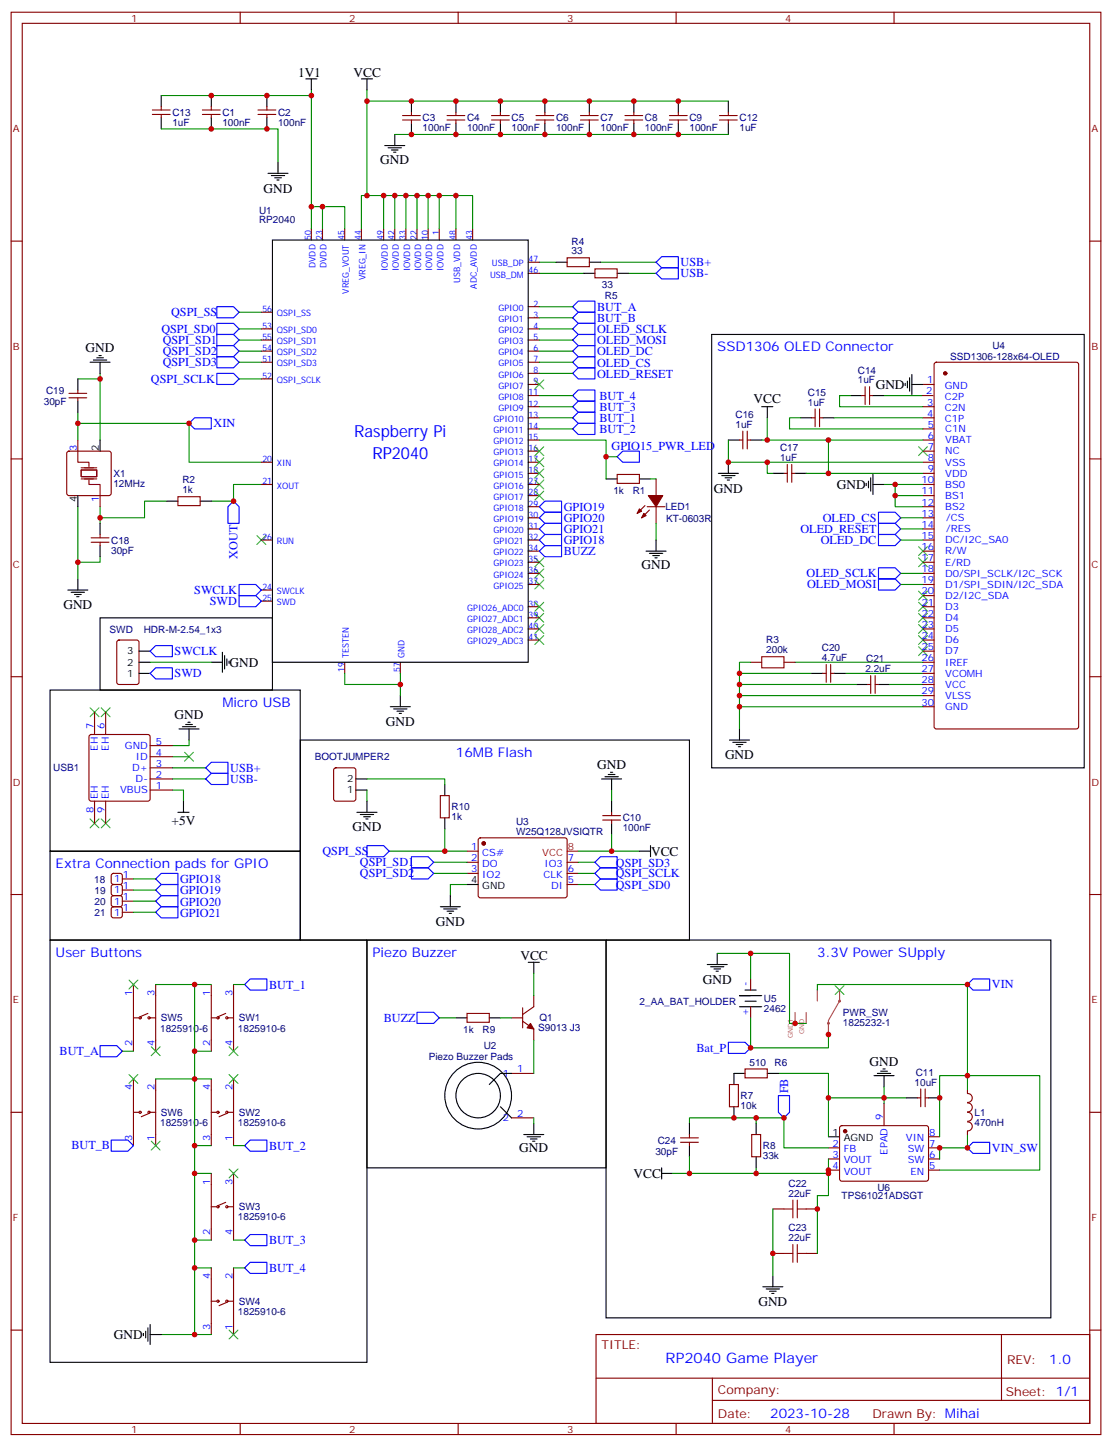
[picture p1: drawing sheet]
<svg xmlns="http://www.w3.org/2000/svg" width="353mm" height="459mm" viewBox="0 0 353 459" stroke-linecap="round" stroke-linejoin="round" font-family="sans-serif">
<g fill="none" stroke="#870000" stroke-width=".35">
<path d="M3.5 3.9h345.7v451.5h-345.7zM7.1 7.4h338.6v444.5h-338.6zM76.2 3.9v3.5M145.3 3.9v3.5M214.5 3.9v3.5M283.6 3.9v3.5M48.3 36.3h5.7M48.3 34.9h5.7M51.2 33.9v1M51.2 36.3v1.1M64.2 36.3h5.6M64.2 34.9h5.6"/>
<path d="M67 33.9v1M67 36.3v1.1M81.8 36.3h5.7M81.8 34.9h5.7M84.7 33.9v1M84.7 36.3v1.1M127.7 38.1h5.6M127.7 36.7h5.6M130.5 35.6v1.1M130.5 38.1v1.1M141.8 38.1h5.7M141.8 36.7h5.7"/>
<path d="M144.6 35.6v1.1M144.6 38.1v1.1M155.9 38.1h5.7M155.9 36.7h5.7M158.7 35.6v1.1M158.7 38.1v1.1M170 38.1h5.7M170 36.7h5.7M172.9 35.6v1.1M172.9 38.1v1.1M184.1 38.1h5.7M184.1 36.7h5.7"/>
<path d="M187 35.6v1.1M187 38.1v1.1M198.3 38.1h5.6M198.3 36.7h5.6M201.1 35.6v1.1M201.1 38.1v1.1M212.4 38.1h5.6M212.4 36.7h5.6M215.2 35.6v1.1M215.2 38.1v1.1M228.2 38.1h5.7M228.2 36.7h5.7"/>
<path d="M231.1 35.6v1.1M231.1 38.1v1.1M3.5 76.6h3.6M98.8 72.7v3.5M102.3 72.7v3.5M109.4 72.7v3.5M114.7 72.7v3.5M121.7 72.7v3.5M125.2 72.7v3.5M128.8 72.7v3.5M132.3 72.7v3.5M135.8 72.7v3.5"/>
<path d="M139.3 72.7v3.5M144.6 72.7v3.5M149.9 72.7v3.5M345.7 76.6h3.5M82.9 99.1h3.5M167.6 83.3h3.5M167.6 86.8h3.5M167.6 97.4h3.5M179.9 81.8h7.1v2.9h-7.1zM188.7 85.4h7.1v2.8h-7.1zM82.9 115h3.5M82.9 111.5h3.5"/>
<path d="M82.9 108h3.5M82.9 104.4h3.5M167.6 118.5h3.5M167.6 115h3.5M167.6 111.5h3.5M167.6 108h3.5M167.6 104.4h3.5M167.6 100.9h3.5M296.6 115.2l.4-.2h44.5l.6 .4 .1 115.3-.5 .7h-44.7l-.6-.4-.1-115.3zM21.9 126.3h5.6M21.9 124.9h5.6M24.7 123.8v1.1"/>
<path d="M24.7 126.3v1.1M24.7 139.7v3.5M82.9 120.3h3.5M167.6 122.1h3.5M167.6 139.7h3.5M167.6 136.2h3.5M167.6 132.6h3.5M167.6 129.1h3.5M167.6 125.6h3.5M234.6 139.7h1.1M235.7 136.9v5.6M237.1 139.7h1"/>
<path d="M237.1 136.9v5.6M257.5 132.6h1.1M258.6 129.8v5.7M260 132.6h1.1M260 129.8v5.7M273.4 125.6h1.1M274.5 122.8v5.6M275.9 125.6h1M275.9 122.8v5.6M292.5 125.6h3.5M292.8 122.1h3.5M292.8 139.7h3.5"/>
<path d="M292.8 136.2h3.5M292.8 132.6h3.5M292.8 129.1h3.5M3.5 145.7h3.6M21.4 143.4l.5-.2h12.7l.5 .2 .2 .5v12.7l-.3 .5-.4 .2h-12.7l-.5-.2-.2-.5v-12.7zM31.7 157.3v3.6M56.4 157.7h7.1v2.8h-7.1zM82.9 153.8h3.5M82.9 146.8h3.5M167.6 157.3h3.5M167.6 153.8h3.5M167.6 146.8h3.5"/>
<path d="M167.6 150.3h3.5M167.6 143.2h3.5M195.8 150.6h7v2.9h-7zM208.1 152v5.3M248.7 150.3h1.1M249.8 147.5v5.6M251.2 150.3h1M251.2 147.5v5.6M292.8 157.3h3.5M292.8 153.8h3.5M292.8 146.8h3.5M292.8 150.3h3.5"/>
<path d="M292.8 143.2h3.5M345.7 145.7h3.5M28.9 172.2h5.7M28.9 170.7h5.7M31.7 169.7v1M31.7 172.2v1M82.9 171.5h3.5M167.6 178.5h3.5M167.6 175h3.5M167.6 171.5h3.5M167.6 167.9h3.5M167.6 164.4h3.5"/>
<path d="M167.6 160.9h3.5M204.6 160.5l-2.5 2.5M205.3 160.9h5.7M206 161.9l-2.4 2.5M208.1 160.9v5.3M292.8 178.5h3.5M292.8 175h3.5M292.8 171.5h3.5M292.8 167.9h3.5M292.8 164.4h3.5M292.8 160.9h3.5M82.9 190.9h3.5"/>
<path d="M82.9 187.3h3.5M167.6 199.7h3.5M167.6 196.1h3.5M167.6 192.6h3.5M167.6 185.6h3.5M167.6 182h3.5M292.8 199.7h3.5M292.8 196.1h3.5M292.8 192.6h3.5M292.8 185.6h3.5M292.8 182h3.5M292.8 189.1h3.5"/>
<path d="M3.5 214.8h3.6M37.3 203.4l.4-.2h5.7l.6 .4 .1 13-.5 .7h-5.9l-.6-.5-.1-12.9zM109.4 210.3v3.5M127 210.3v3.5M167.6 203.2h3.5M238.1 210.3h3.6M248.7 210.3h3.5M261.1 213.8h1M262.1 211v5.6M263.5 213.8h1.1M263.5 211v5.6M275.2 217.3h1"/>
<path d="M276.2 214.5v5.6M277.6 214.5v5.6M277.6 217.3h1.1M292.8 203.2h3.5M292.8 217.3h3.5M292.8 206.7h3.5M292.8 210.3h3.5M292.8 213.8h3.5M345.7 214.8h3.5M28.5 233.4l.4-.2h18l.5 .2 .2 .5v19.7l-.2 .5-.5 .3h-18l-.5-.3-.2-.5v-19.7zM30 226.1v7.1M33.5 226.1v7.1"/>
<path d="M47.6 236.7h7.1M292.8 220.8h3.5M292.8 224.4h3.5M30 254.4v7M33.5 254.4v7M47.6 240.2h7.1M47.6 243.8h7.1M47.6 247.3h7.1M47.6 250.8h7.1M106.1 244l.4-.2h5.7l.6 .4 .1 9.4-.5 .7-5.9 .1-.6-.5-.1-9.4zM139.7 252.6h2.8v7h-2.8zM191.2 258.9h5.6"/>
<path d="M194 257.9v1M35.5 277.5l.5-.2h2.1l.5 .2 .2 .5v2.1l-.2 .5-.5 .2h-2.1l-.5-.2-.2-.5v-2.1zM38.8 279h3.5M148.2 270.2h3.5M148.2 273.8h3.5M148.2 277.3h3.5M151.9 266.2l.5-.2h27.1l.4 .7v17.9l-.7 .4h-27.1l-.4-.7v-17.6zM179.9 273.8h3.5M179.9 277.3h3.5M191.2 260.4h5.6M194 260.4v1M3.5 284h3.6"/>
<path d="M35.5 281l.5-.2h2.1l.5 .2 .2 .5v2.1l-.2 .5-.5 .2h-2.1l-.5-.2-.2-.5v-2.1zM35.5 284.5l.5-.2h2.1l.5 .2 .2 .5v2.2l-.2 .5-.5 .2h-2.1l-.5-.3-.2-.4v-2.2zM35.5 288.1l.5-.2h2.1l.5 .2 .2 .5v2.1l-.2 .5-.5 .2h-2.1l-.5-.2-.2-.5v-2.1zM38.8 282.6h3.5M38.8 286.1h3.5M38.8 289.6h3.5M179.9 280.8h3.5M345.7 284h3.5M42.3 312.6v21.1M49.4 312.6v21.1M67 312.6v21.1M74.1 312.6v21.1"/>
<path d="M165.8 320v6.3M169.3 316.1v3.5l-3.5 2.5M238.1 310.8v3.5M238.1 319.6v3.5M42.3 323.1h1.8M46.9 321.7l-2.5 1.1M47.6 323.1h1.8M67 323.1h1.8M71.6 321.7l-2.5 1.1M72.3 323.1h1.8M148.2 321.7h7v2.9h-7zM162.3 323.1h3.5"/>
<path d="M165.8 324.2l3.5 2.5v3.5M236.4 339.4h7v2.8h-7zM3.5 353.1h3.6M42.3 353.1h1.8M42.3 342.5v21.2M47.3 353.5l-2.5 1M47.6 353.1h1.8M49.4 342.5v21.2M67 353.1h1.8M67 342.5v21.2M72 353.5l-2.5 1M72.3 353.1h1.8"/>
<path d="M74.1 342.5v21.2M162.3 340.8h7M162.3 354.9h7M231.4 344.3h2.8v7.1h-2.8zM266.6 357.6l.5-.2h27l.5 .7-.1 16.5-.6 .4-27.1-.1-.5-.6v-16.2zM280.5 350.3v7.1M291 348.5h1.1M292.1 345.7v5.7M293.5 345.7v5.7M293.5 348.5h1.1M306.9 346.1v1.1a1.41 1.41 0 0 1 1.5 1.4 1.41 1.41 0 0 1-1.5 1.4M306.9 359.1v1.1"/>
<path d="M306.9 356.2a1.41 1.41 0 0 1 1.5 1.4 1.41 1.41 0 0 1-1.5 1.4M306.9 350.2a1.41 1.41 0 0 1 1.5 1.4 1.41 1.41 0 0 1-1.5 1.4M306.9 353.2a1.41 1.41 0 0 1 1.5 1.4 1.41 1.41 0 0 1-1.5 1.4M345.7 353.1h3.5M67 372.5v21.2M74.1 372.5v21.2M215.9 362.7h5.6M215.9 361.2h5.6M218.7 360.2v1M218.7 362.7v1M238.5 360.2h2.8v7h-2.8zM262.8 364.4h3.5"/>
<path d="M262.8 367.9h3.5M262.8 371.5h3.5M294.6 360.9h3.5M294.6 364.4h3.5M294.6 367.9h3.5M294.6 371.5h3.5M67 383.1h1.8M71.6 381.7l-2.5 1.1M72.3 383.1h1.8M245.2 383.8h3.5M245.2 397.9h3.5M255.8 383.8h3.5"/>
<path d="M255.8 397.9h3.5M67 402.5v21.2M67 413.1h1.8M72 413.5l-2.5 1M72.3 413.1h1.8M74.1 402.5v21.2M3.5 422.3h3.6M189.1 423.7h156.6v28.2h-156.6zM189.1 437.5h156.5M226 437.5v14.1M317.7 423.7v20.9M345.7 422.3h3.5"/>
<path d="M76.2 451.9v3.5M145.3 451.9v3.5M214.5 451.9v3.5M226 444.6h119.6M283.6 451.9v3.5"/>
<circle cx="44.5" cy="323.1" r=".35"/>
<circle cx="47.3" cy="323.1" r=".35"/>
<circle cx="69.1" cy="323.1" r=".35"/>
<circle cx="72" cy="323.1" r=".35"/>
<circle cx="44.5" cy="353.1" r=".35"/>
<circle cx="47.3" cy="353.1" r=".35"/>
<circle cx="69.1" cy="353.1" r=".35"/>
<circle cx="72" cy="353.1" r=".35"/>
<circle cx="69.1" cy="383.1" r=".35"/>
<circle cx="72" cy="383.1" r=".35"/>
<circle cx="69.1" cy="413.1" r=".35"/>
<circle cx="72" cy="413.1" r=".35"/>
</g>
<g fill="none" stroke="#00f" stroke-width=".35">
<path d="M68.8 97.4h5.3l1.7 1.7-1.7 1.8h-5.3zM181.7 97.4l1.7-1.8h5.3v3.5h-5.3zM183.4 99.1h5.3v3.6h-5.3l-1.7-1.8zM208.1 86.8l1.8-1.8h5.3v3.5h-5.3zM208.1 83.3l1.8-1.8h5.3v3.5h-5.3zM68.8 102.7h5.3l1.7 1.7-1.7 1.8h-5.3zM68.8 106.2h5.3l1.7 1.8-1.7 1.7h-5.3zM68.8 109.7h5.3l1.7 1.8-1.7 1.7h-5.3zM68.8 113.2h5.3l1.7 1.8-1.7 1.8h-5.3zM68.8 118.5h5.3l1.7 1.8-1.7 1.8h-5.3zM181.7 108l1.7-1.8h5.3v3.5h-5.3zM181.7 115l1.7-1.8h5.3v3.6h-5.3z"/>
<path d="M181.7 104.4l1.7-1.7h5.3v3.5h-5.3zM181.7 111.5l1.7-1.8h5.3v3.5h-5.3zM183.4 116.8h5.3v3.5h-5.3l-1.7-1.8zM61.7 132.6h5.3v3.6h-5.3l-1.7-1.8zM181.7 136.2l1.7-1.8h5.3v3.5h-5.3zM181.7 129.1l1.7-1.7h5.3v3.5h-5.3zM183.4 130.9h5.3v3.5h-5.3l-1.7-1.8zM183.4 123.8h5.3v3.6h-5.3l-1.7-1.8zM74.1 159.1l1.7 1.8v5.3h-3.5v-5.3zM195.8 145l1.8-1.8h5.2v3.6h-5.2zM171.1 175l1.8-1.8h5.3v3.5h-5.3zM171.1 160.9l1.8-1.8h5.3v3.5h-5.3z"/>
<path d="M171.1 167.9l1.8-1.7h5.3v3.5h-5.3zM171.1 171.5l1.8-1.8h5.3v3.5h-5.3zM172.9 162.6h5.3v3.6h-5.3l-1.8-1.8zM278.7 162.6h5.3l1.8 1.8-1.8 1.8h-5.3zM278.7 166.2h5.3l1.8 1.7-1.8 1.8h-5.3zM278.7 169.7h5.3l1.8 1.8-1.8 1.7h-5.3zM75.8 185.6h5.3l1.8 1.7-1.8 1.8h-5.3zM75.8 189.1h5.3l1.8 1.8-1.8 1.7h-5.3zM278.7 180.3h5.3l1.8 1.7-1.8 1.8h-5.3zM278.7 183.8h5.3l1.8 1.8-1.8 1.7h-5.3zM47.6 206.7l1.8-1.7h5.3v3.5h-5.3zM47.6 213.8l1.8-1.8h5.3v3.5h-5.3z"/>
<path d="M65.3 243.8l1.7-1.8h5.3v3.5h-5.3zM65.3 247.3l1.7-1.8h5.3v3.6h-5.3zM51.2 277.3h5.2v3.5h-5.2l-1.8-1.8zM116.4 268.5h5.3l1.8 1.7-1.8 1.8h-5.3zM130.5 272h5.3l1.8 1.8-1.8 1.7h-5.3zM130.5 275.5h5.3l1.8 1.8-1.8 1.7h-5.3zM188.7 273.8l1.8-1.8h5.3v3.5h-5.3zM188.7 277.3l1.8-1.8h5.3v3.5h-5.3zM49.4 289.6l1.8-1.7h5.2v3.5h-5.2zM49.4 282.6l1.8-1.8h5.2v3.5h-5.2zM51.2 284.3h5.2v3.6h-5.2l-1.8-1.8zM188.7 280.8l1.8-1.8h5.3v3.6h-5.3z"/>
<path d="M77.6 312.6l1.8-1.8h5.3v3.5h-5.3zM306.9 312.6l1.8-1.8h5.3v3.5h-5.3zM31.7 332h5.3l1.8 1.7-1.8 1.8h-5.3zM132.3 321.4h5.3l1.7 1.7-1.7 1.8h-5.3zM231.1 330.9h5.3l1.7 1.8-1.7 1.7h-5.3zM246.9 347.8h3.6v5.3l-1.8 1.8-1.8-1.8zM35.3 362h5.3l1.7 1.7-1.7 1.8h-5.3zM77.6 363.7l1.8-1.7h5.3v3.5h-5.3zM306.9 364.4l1.8-1.7h5.3v3.5h-5.3zM77.6 393.7l1.8-1.8h5.3v3.6h-5.3zM77.6 402.5l1.8-1.7h5.3v3.5h-5.3z"/>
</g>
<g fill="none" stroke="#3c3" stroke-width=".35">
<path d="M169.7 120.7l2.8 2.8M172.5 120.7l-2.8 2.8M169.7 152.4l2.8 2.8M169.7 145.3l2.8 2.9M169.7 148.9l2.8 2.8M169.7 141.8l2.8 2.8M169.7 155.9l2.8 2.9M172.5 152.4l-2.8 2.8M172.5 145.3l-2.8 2.9M172.5 148.9l-2.8 2.8M172.5 141.8l-2.8 2.8M172.5 155.9l-2.8 2.9"/>
<path d="M291.4 141.8l2.8 2.8M294.2 141.8l-2.8 2.8M81.5 170l2.8 2.9M84.3 170l-2.8 2.9M169.7 177.1l2.8 2.8M172.5 177.1l-2.8 2.8M291.4 177.1l2.8 2.8M291.4 173.6l2.8 2.8M294.2 177.1l-2.8 2.8M294.2 173.6l-2.8 2.8M169.7 198.3l2.8 2.8M169.7 194.7l2.8 2.9"/>
<path d="M169.7 184.2l2.8 2.8M169.7 180.6l2.8 2.8M169.7 191.2l2.8 2.8M172.5 198.3l-2.8 2.8M172.5 194.7l-2.8 2.9M172.5 184.2l-2.8 2.8M172.5 180.6l-2.8 2.8M172.5 191.2l-2.8 2.8M291.4 198.3l2.8 2.8M291.4 194.7l2.8 2.9M291.4 191.2l2.8 2.8M291.4 187.7l2.8 2.8"/>
<path d="M294.2 198.3l-2.8 2.8M294.2 194.7l-2.8 2.9M294.2 191.2l-2.8 2.8M294.2 187.7l-2.8 2.8M169.7 201.8l2.8 2.8M172.5 201.8l-2.8 2.8M291.4 205.3l2.8 2.8M291.4 201.8l2.8 2.8M294.2 205.3l-2.8 2.8M294.2 201.8l-2.8 2.8M28.6 224.7l2.8 2.8M31.4 224.7l-2.8 2.8"/>
<path d="M32.1 224.7l2.8 2.8M34.9 224.7l-2.8 2.8M58.6 238.8l2.8 2.9M61.4 238.8l-2.8 2.9M28.6 260l2.8 2.8M31.4 260l-2.8 2.8M32.1 260l2.8 2.8M34.9 260l-2.8 2.8M40.9 311.2l2.8 2.8M43.7 311.2l-2.8 2.8M264.9 312.9l2.9 2.8M267.8 312.9l-2.9 2.8"/>
<path d="M48 332.3l2.8 2.8M50.8 332.3l-2.8 2.8M72.7 332.3l2.8 2.8M75.5 332.3l-2.8 2.8M40.9 341.1l2.8 2.9M43.7 341.1l-2.8 2.9M72.7 341.1l2.8 2.9M75.5 341.1l-2.8 2.9M48 362.3l2.8 2.8M50.8 362.3l-2.8 2.8M72.7 371.1l2.8 2.8M75.5 371.1l-2.8 2.8"/>
<path d="M72.7 422.3l2.8 2.8M75.5 422.3l-2.8 2.8"/>
</g>
<g fill="none" stroke="#008700" stroke-width=".35">
<path d="M51.2 30.3h47.6M98.8 28.6v44.1M116.4 28.6v33.5h33.5v10.6M116.4 32.1h114.7M51.2 40.9h37v10.6M125.2 42.7h105.9M98.8 65.6h3.5v7.1M102.3 65.6h7.1v7.1M116.4 62.1h-1.7v10.6M121.7 62.1v10.6M125.2 62.1v10.6M128.8 62.1v10.6"/>
<path d="M132.3 62.1v10.6M135.8 62.1v10.6M139.3 62.1v10.6M144.6 62.1v10.6M75.8 99.1h7.1M171.1 83.3h5.3M171.1 86.8h14.1M171.1 97.4h10.6M190.5 83.3h17.6M199.3 86.8h8.8M31.7 118.5v1.8h-7M75.8 104.4h7.1"/>
<path d="M75.8 108h7.1M75.8 111.5h7.1M75.8 115h7.1M171.1 104.4h10.6M171.1 108h10.6M171.1 111.5h10.6M171.1 115h10.6M171.1 118.5h10.6M171.1 100.9h10.6M24.7 134.4h35.3v12.4h22.9M24.7 130.9v8.8M31.7 120.3v19.4"/>
<path d="M75.8 120.3h7.1M171.1 139.7h21.2v12.3M171.1 125.6h10.6M171.1 132.6h10.6M171.1 136.2h10.6M171.1 129.1h10.6M231.1 139.7v7.1h61.7M241.7 139.7h1.7M243.4 132.6v7.1h49.4M254 132.6h-3.5v3.6h42.3M262.8 139.7v10.6h30M264.6 132.6h28.2"/>
<path d="M269.9 125.6h-3.6v3.5h26.5M280.5 125.6h12M52.9 159.1h-7v5.3h-14.2M82.9 153.8h-8.8v5.3h-7.1M192.3 145h3.5M206.4 152h1.7M243.4 146.8v3.5h1.8M255.8 150.3h7M280.5 153.8h12.3M284 153.8v7.1h8.8M284 157.3h8.8M24.7 160.9v17.6"/>
<path d="M31.7 176.7v1.8h-7v5.3M31.7 160.9v5.3M208.1 166.2v5.3M285.8 164.4h7M285.8 167.9h7M285.8 171.5h7M285.8 182h7M285.8 185.6h7M47.6 210.3h19.4M109.4 213.8v3.5h17.6M127 213.8v7M234.6 217.3h37"/>
<path d="M234.6 213.8h22.9M238.1 210.3h-3.5v21.1M252.2 210.3h40.6M268.1 213.8h24.7M282.2 217.3h10.6M60 235v1.7h-5.3M234.6 224.4h58.2M234.6 220.8h58.2M54.7 250.8h3.5v3.6M54.7 243.8h10.6M54.7 247.3h10.6M54.7 240.2h5.3"/>
<path d="M116.4 247.3h24.7v1.8M116.4 250.8v3.6M194 250.8v3.6M42.3 279h7.1M123.5 270.2h24.7M137.6 277.3h10.6M137.6 273.8h10.6M141.1 263.2v7M183.4 277.3h5.3M183.4 273.8h5.3M194 264.9v5.3h-10.6M194 270.2h8.8"/>
<path d="M42.3 282.6h7.1M42.3 286.1h7.1M42.3 289.6h7.1M148.2 280.8h-5.3v3.5M183.4 280.8h5.3M49.4 312.6h12.3M67 312.6h-5.3v29.9h-12.3M74.1 312.6h3.5M169.3 309v7.1M227.5 302.7h10.6v8.1M238.1 302.7h12.4v22.2h5.3M259.3 314.3v-1.7h47.6v33.5"/>
<path d="M38.8 333.7h3.5M61.7 333.7h5.3M139.3 323.1h5.3M158.7 323.1h3.6M169.3 330.2v10.6M238.1 323.1v9.6h24.7v-5.3M67 342.5h-5.3v30M169.3 354.9v1.8M218.7 356.7v-1.8h30v9.5h14.1M239.9 354.9v1.8M246.9 340.8h15.9v7.7M280.5 345v5.3"/>
<path d="M287.5 348.5h-24.7v12.4M61.7 363.7h5.3M67 372.5h-5.3v51.2M74.1 363.7h3.5M213.4 372.5h49.4M218.7 367.2v5.3M239.9 370.8v1.7M262.8 367.9v11.7h-3.5v18.3M298.1 360.9v-19.4h31.7v30h-31.7M306.9 360.2v4.2h-8.8v3.5M61.7 393.7h5.3M74.1 393.7h3.5"/>
<path d="M245.2 383.8v21.2M61.7 402.5h5.3M74.1 402.5h3.5M51.2 423.7h15.8"/>
</g>
<g fill="none" stroke="#000" stroke-width=".35">
<path d="M51.2 30.3v3.6M51.2 37.4v3.5M67 30.3v3.6M67 37.4v3.5M84.7 30.3v3.6M84.7 37.4v3.5M97 25h3.5M98.8 25v3.6M114.7 25h3.5M116.4 25v3.6M130.5 32.1v3.5M130.5 39.2v3.5"/>
<path d="M144.6 32.1v3.5M144.6 39.2v3.5M158.7 32.1v3.5M158.7 39.2v3.5M172.9 32.1v3.5M172.9 39.2v3.5M187 32.1v3.5M187 39.2v3.5M201.1 32.1v3.5M201.1 39.2v3.5M215.2 32.1v3.5M215.2 39.2v3.5"/>
<path d="M231.1 32.1v3.5M231.1 39.2v3.5M85 55h6.4M86.1 55.7h4.2M87.1 56.4h2.2M87.8 57.1h.7M88.2 51.5v3.5M122.1 46.2h6.3M123.1 46.9h4.3M124.2 47.6h2.1M124.9 48.3h.7M125.2 42.7v3.5"/>
<path d="M86.4 76.2h81.2v134.1h-81.2zM176.4 83.3h3.5M185.2 86.8h3.5M187 83.3h3.5M195.8 86.8h3.5M28.6 115h6.3M29.6 114.3h4.3M30.7 113.6h2.1M31.4 112.9h.7M31.7 115v3.5M225.8 106.2h118.2v137.6h-118.2zM288.6 119.9v4.3"/>
<path d="M289.3 118.9v6.3M24.7 120.3v3.5M24.7 127.4v3.5M31.7 139.7v3.5M231.1 139.7h3.5M238.1 139.7h3.6M241.7 129.1h3.5M243.4 129.1v3.5M254 132.6h3.5M261.1 132.6h3.5M269.9 125.6h3.5M276.9 125.6h3.6"/>
<path d="M287.2 121.7v.7M287.9 121v2.1M289.3 122.1h3.5M24.7 157.3v3.6M52.9 159.1h3.5M63.5 159.1h3.5M192.3 152h3.5M202.8 152h3.6M227.9 150.3h6.3M229 151h4.2M230 151.7h2.1M230.7 152.4h.7"/>
<path d="M231.1 146.8v3.5M245.2 150.3h3.5M252.2 150.3h3.6M274.8 153.5v.7M275.5 152.8v2.1M276.2 151.7v4.2M276.9 153.8h3.6M276.9 150.6v6.4M31.7 166.2v3.5M31.7 173.2v3.5M205 175h6.3M206 175.7h4.3"/>
<path d="M207.1 176.4h2.1M207.8 177.1h.7M208.1 171.5v3.5M21.5 187.3h6.4M22.6 188h4.2M23.6 188.7h2.2M24.3 189.4h.7M24.7 183.8v3.5M31.7 196.1h54.7v23h-54.7zM15.9 219.1h79.3v51.1h-79.3zM44.1 213.8h3.5M44.1 206.7h3.5"/>
<path d="M44.1 210.3h3.5M67 210.3h3.6M70.6 207.1v6.3M71.3 208.1v4.3M72 209.2v2.1M72.7 209.9v.7M257.5 213.8h3.6M264.6 213.8h3.5M271.6 217.3h3.6M278.7 217.3h3.5M56.8 231.4h6.3M57.9 230.7h4.2"/>
<path d="M58.9 230h2.1M59.6 229.3h.7M60 231.4v3.6M95.2 235h123.5v63.5h-123.5zM123.8 224.4h6.4M124.9 225.1h4.2M125.9 225.8h2.2M126.6 226.5h.8M127 220.8v3.6M231.4 235h6.4M232.5 235.7h4.2M233.5 236.4h2.2"/>
<path d="M234.2 237.1h.7M234.6 231.4v3.6M56.4 257.9h3.6M58.2 254.4v3.5M112.9 250.8h3.5M112.9 247.3h3.5M113.2 257.9h6.4M114.3 258.6h4.2M115.4 259.3h2.1M116.1 260h.7M116.4 254.4v3.5M141.1 249.1v3.5"/>
<path d="M141.1 259.6v3.6M190.9 247.3h6.3M191.9 246.6h4.2M193 245.9h2.1M193.7 245.2h.7M194 247.3v3.5M194 254.4v3.5M15.9 270.2h79.3v28.3h-79.3zM194 261.4v3.5M202.8 270.2h3.6M206.4 268.5v3.5M15.9 298.5h100.5v134h-100.5z"/>
<path d="M116.4 298.5h75.9v72.3h-75.9zM139.7 287.9h6.3M140.8 288.6h4.2M141.8 289.3h2.1M142.5 290h.7M142.9 284.3v3.6M148.2 280.8h3.5M192.3 298.5h141.1v119.9h-141.1zM167.6 305.5h3.5M169.3 305.5v3.5M224.4 306.2h6.3M225.4 306.9h4.3"/>
<path d="M226.5 307.6h2.1M227.2 308.3h.7M227.5 302.7v3.5M234.6 319.6h7.1M236.4 317.9h3.5M236.4 314.3h3.5M238.1 316.1h-3.5h7.1M144.6 323.1h3.6M155.2 323.1h3.5M280.1 339.4h.7M158.7 351.4l3.6 3.5M162.3 340.8h-3.6l-3.5 3.5"/>
<path d="M169.3 356.7v3.5M218.7 356.7v3.5M232.8 351.4v3.5M236.4 340.8h-3.6v3.5M239.9 356.7v3.5M243.4 340.8h3.5M277.3 341.5h6.3M278.3 340.8h4.3M279.4 340.1h2.1M280.5 341.5v3.5M287.5 348.5h3.5M294.6 348.5h3.5"/>
<path d="M166.2 360.2h6.3M167.2 360.9h4.2M168.3 361.6h2.1M169 362.3h.7M209.9 372.5h3.5M209.9 370.8v3.5M218.7 363.7v3.5M239.9 367.2v3.6M262.8 360.9h3.5M242 408.5h6.4M243.1 409.2h4.2M244.1 409.9h2.1"/>
<path d="M244.8 410.6h.7M245.2 405v3.5M45.5 423.3v.7M46.2 422.6v2.1M46.9 421.6v4.2M47.6 423.7h3.6M47.6 420.5v6.4"/>
<circle cx="151.7" cy="347.8" r="7.1"/>
<circle cx="151.7" cy="347.8" r="10.6"/>
</g>
<path d="M24.7 143.2v3.6h3.5v1.4M25.8 149.2h4.9v2.1h-4.9zM25.8 152h4.9M25.8 148.5h4.9M28.2 152.4v1.4h3.5v3.5" fill="none" stroke="#870012" stroke-width=".35"/>
<g fill="#870000" stroke="#870000" stroke-width=".35">
<path d="M204.3 163l.7 .7-1.4 .7z"/>
<path d="M202.8 161.6l.8 .7-1.5 .7z"/>
<path d="M205.7 157.3h4.6l-2.2 3.6z"/>
<path d="M168.3 324.9l1 1.8-2.1-.4z"/>
<circle cx="299.9" cy="118.5" r=".53"/>
<circle cx="268.1" cy="359.1" r=".53"/>
<circle cx="153.5" cy="267.8" r=".53"/>
</g>
<path d="M241.7 208.5h7v3.5h-7zM248.7 383.8h2.8M248.7 397.9h2.8M251.5 381v5.6M251.5 395.1v5.7M252.9 383.8h2.9M252.9 381v5.6M252.9 395.1v5.7M252.9 397.9h2.9" fill="none" stroke="#a10000" stroke-width=".35"/>
<path d="M259.3 314.3v3.5M266.3 314.3v3.5l-3.5 6.2v.9M252.2 321.4v3.5M255.8 321.4v3.5M262.8 325v3.4" fill="none" stroke="#a64a4a" stroke-width=".35"/>
<g fill="none" stroke="#a64a4a" stroke-width=".56">
<circle cx="266.4" cy="317.8" r=".18"/>
<circle cx="262.8" cy="324.9" r=".18"/>
</g>
<path d="M179.9 270.2h3.5" fill="none" stroke="#f00" stroke-width=".35"/>
<g fill="#c00">
<circle cx="74.1" cy="159.1" r=".88"/>
<circle cx="60" cy="134.4" r=".88"/>
<circle cx="31.8" cy="164.4" r=".88"/>
<circle cx="24.7" cy="134.4" r=".88"/>
<circle cx="24.7" cy="178.5" r=".88"/>
<circle cx="67" cy="30.3" r=".88"/>
<circle cx="84.7" cy="30.3" r=".88"/>
<circle cx="130.5" cy="32.1" r=".88"/>
<circle cx="144.6" cy="32.1" r=".88"/>
<circle cx="158.8" cy="32.1" r=".88"/>
<circle cx="172.9" cy="32.1" r=".88"/>
<circle cx="187" cy="32.1" r=".88"/>
<circle cx="201.1" cy="32.1" r=".88"/>
<circle cx="215.2" cy="32.1" r=".88"/>
<circle cx="116.4" cy="32.1" r=".88"/>
<circle cx="121.7" cy="62.1" r=".88"/>
<circle cx="125.2" cy="62.1" r=".88"/>
<circle cx="128.8" cy="62.1" r=".88"/>
<circle cx="132.3" cy="62.1" r=".88"/>
<circle cx="135.8" cy="62.1" r=".88"/>
<circle cx="139.3" cy="62.1" r=".88"/>
<circle cx="144.6" cy="62.1" r=".88"/>
<circle cx="98.8" cy="65.6" r=".88"/>
<circle cx="116.4" cy="62.1" r=".88"/>
<circle cx="102.3" cy="65.6" r=".88"/>
<circle cx="98.8" cy="30.3" r=".88"/>
<circle cx="127" cy="217.3" r=".88"/>
<circle cx="243.4" cy="139.7" r=".88"/>
<circle cx="262.8" cy="139.7" r=".88"/>
<circle cx="262.8" cy="150.3" r=".88"/>
<circle cx="243.4" cy="146.8" r=".88"/>
<circle cx="284" cy="153.8" r=".88"/>
<circle cx="284" cy="157.3" r=".88"/>
<circle cx="280.5" cy="348.5" r=".88"/>
<circle cx="262.8" cy="348.5" r=".88"/>
<circle cx="298.1" cy="348.5" r=".88"/>
<circle cx="298.1" cy="364.4" r=".88"/>
<circle cx="245.2" cy="397.9" r=".88"/>
<circle cx="238.1" cy="332.7" r=".88"/>
<circle cx="306.9" cy="364.4" r=".88"/>
<circle cx="231.1" cy="146.8" r=".88"/>
<circle cx="61.7" cy="372.5" r=".88"/>
<circle cx="61.7" cy="342.5" r=".88"/>
<circle cx="61.7" cy="312.6" r=".88"/>
<circle cx="61.7" cy="402.5" r=".88"/>
<circle cx="61.7" cy="393.7" r=".88"/>
<circle cx="61.7" cy="363.7" r=".88"/>
<circle cx="61.7" cy="333.7" r=".88"/>
<circle cx="262.8" cy="328.4" r=".88"/>
<circle cx="252.2" cy="324.9" r=".88"/>
<circle cx="306.9" cy="341.5" r=".88"/>
<circle cx="306.9" cy="312.6" r=".88"/>
<circle cx="61.7" cy="423.7" r=".88"/>
<circle cx="262.8" cy="371.5" r=".88"/>
<circle cx="259.3" cy="383.8" r=".88"/>
<circle cx="262.8" cy="372.5" r=".88"/>
<circle cx="218.7" cy="372.5" r=".88"/>
<circle cx="232.8" cy="354.9" r=".88"/>
<circle cx="239.9" cy="354.9" r=".88"/>
<circle cx="239.9" cy="372.5" r=".88"/>
<circle cx="248.7" cy="354.9" r=".88"/>
<circle cx="238.1" cy="302.7" r=".88"/>
<circle cx="141.1" cy="270.2" r=".88"/>
<circle cx="31.8" cy="120.3" r=".88"/>
<circle cx="194" cy="270.2" r=".88"/>
<circle cx="234.6" cy="217.3" r=".88"/>
<circle cx="234.6" cy="213.8" r=".88"/>
<circle cx="234.6" cy="224.4" r=".88"/>
<circle cx="234.6" cy="220.8" r=".88"/>
<circle cx="130.5" cy="42.7" r=".88"/>
<circle cx="144.6" cy="42.7" r=".88"/>
<circle cx="158.8" cy="42.7" r=".88"/>
<circle cx="172.9" cy="42.7" r=".88"/>
<circle cx="187" cy="42.7" r=".88"/>
<circle cx="201.1" cy="42.7" r=".88"/>
<circle cx="215.2" cy="42.7" r=".88"/>
<circle cx="67" cy="40.9" r=".88"/>
<circle cx="84.7" cy="40.9" r=".88"/>
<circle cx="192.3" cy="145" r=".88"/>
</g>
<g font-size="5.3" fill="#00f">
<text x="112.4" y="138.8">Raspberry Pi</text>
<text x="118.1" y="145.9">RP2040</text>
</g>
<text font-size="4.6" fill="#00f" x="211.2" y="432.7">RP2040 Game Player</text>
<g font-size="4.2">
<text x="94.5" y="24.3">1V1</text>
<text x="112.2" y="24.3">VCC</text>
<text x="120.6" y="52.2">GND</text>
<text x="83.6" y="61.1">GND</text>
<text x="27.2" y="111.8">GND</text>
<text x="277.8" y="123.5">GND</text>
<text x="239.1" y="128">VCC</text>
<text x="265.5" y="155.3">GND</text>
<text x="226.5" y="156.4">GND</text>
<text x="203.6" y="180.6">GND</text>
<text x="20.1" y="193.4">GND</text>
<text x="72.8" y="211.7">GND</text>
<text x="55.4" y="228.1">GND</text>
<text x="122.4" y="230.4">GND</text>
<text x="189.4" y="244.1">GND</text>
<text x="230" y="241">GND</text>
<text x="54.4" y="261.8">+5V</text>
<text x="111.8" y="263.9">GND</text>
<text x="206.6" y="271.6">VCC</text>
<text x="138.3" y="293.9">GND</text>
<text x="165.1" y="304.8">VCC</text>
<text x="223" y="312.3">GND</text>
<text x="275.9" y="338.3">GND</text>
<text x="164.7" y="365.8">GND</text>
<text x="201" y="374">VCC</text>
<text x="240.6" y="414.6">GND</text>
<text x="36.2" y="425.1">GND</text>
</g>
<g font-size="4.2" fill="#00f">
<text x="227.5" y="111.5">SSD1306 OLED Connector</text>
<text x="70.6" y="224.4">Micro USB</text>
<text x="144.6" y="240.2">16MB Flash</text>
<text x="17.6" y="275.5">Extra Connection pads for GPIO</text>
<text x="17.6" y="303.7">User Buttons</text>
<text x="118.2" y="303.7">Piezo Buzzer</text>
<text x="259.3" y="303.7">3.3V Power SUpply</text>
<text x="332.9" y="432.9">1.0</text>
<text x="244.3" y="450.3">2023-10-28</text>
</g>
<g font-size="3.9" fill="#00f">
<text x="215.9" y="88.1">USB-</text>
<text x="215.9" y="84.6">USB+</text>
<text x="54.3" y="100.4">QSPI_SS</text>
<text x="189.4" y="98.7">BUT_A</text>
<text x="51.2" y="105.7">QSPI_SD0</text>
<text x="189.4" y="105.8">OLED_SCLK</text>
<text x="189.4" y="102.3">BUT_B</text>
<text x="51.6" y="109.2">QSPI_SD1</text>
<text x="51.6" y="112.7">QSPI_SD2</text>
<text x="189.4" y="109.1">OLED_MOSI</text>
<text x="189.4" y="112.8">OLED_DC</text>
<text x="51.6" y="116.3">QSPI_SD3</text>
<text x="189.4" y="116.4">OLED_CS</text>
<text x="189.4" y="119.9">OLED_RESET</text>
<text x="47.9" y="121.5">QSPI_SCLK</text>
<text x="190.1" y="130.4">BUT_3</text>
<text x="190.1" y="126.8">BUT_4</text>
<text x="67.7" y="135.7">XIN</text>
<text x="190.1" y="133.9">BUT_1</text>
<text x="190.1" y="137.4">BUT_2</text>
<text x="194" y="142.7">GPIO15_PWR_LED</text>
<text x="178.9" y="162.2">GPIO19</text>
<text x="178.9" y="165.8">GPIO20</text>
<text x="261" y="165.7">OLED_CS</text>
<text x="178.9" y="169.3">GPIO21</text>
<text x="178.9" y="172.8">GPIO18</text>
<text x="253.9" y="169.2">OLED_RESET</text>
<text x="260.4" y="172.7">OLED_DC</text>
<text x="75.3" y="177.3" transform="rotate(-90 75.3 177.3)">XOUT</text>
<text x="178.9" y="176.3">BUZZ</text>
<text x="255.9" y="183.3">OLED_SCLK</text>
<text x="61.6" y="188.6">SWCLK</text>
<text x="256.1" y="186.8">OLED_MOSI</text>
<text x="66.6" y="192.1">SWD</text>
<text x="55.4" y="208">SWCLK</text>
<text x="55.4" y="215.1">SWD</text>
<text x="73" y="245.1">USB+</text>
<text x="73" y="248.6">USB-</text>
<text x="102.3" y="271.6">QSPI_SS</text>
<text x="114.2" y="275">QSPI_SD1</text>
<text x="195.4" y="275.1">QSPI_SD3</text>
<text x="57.1" y="280.4">GPIO18</text>
<text x="114.2" y="278.5">QSPI_SD2</text>
<text x="195.3" y="278.6">QSPI_SCLK</text>
<text x="57.1" y="287.5">GPIO20</text>
<text x="57.1" y="284">GPIO19</text>
<text x="195.3" y="282.1">QSPI_SD0</text>
<text x="57.1" y="291">GPIO21</text>
<text x="85.4" y="313.9">BUT_1</text>
<text x="314.7" y="313.8">VIN</text>
<text x="121.8" y="324.3">BUZZ</text>
<text x="18.9" y="334.8">BUT_A</text>
<text x="220.9" y="333.9">Bat_P</text>
<text x="250" y="347.1" transform="rotate(-90 250 347.1)">FB</text>
<text x="22.7" y="364.8">BUT_B</text>
<text x="85.4" y="365.1">BUT_2</text>
<text x="314.7" y="365.7">VIN_SW</text>
<text x="85.4" y="395">BUT_3</text>
<text x="85.4" y="403.9">BUT_4</text>
</g>
<g font-size="3.9" fill="#800">
<text x="190.9" y="428.3">TITLE:</text>
<text x="319.5" y="432.9">REV:</text>
<text x="227.8" y="442.5">Company:</text>
<text x="319.1" y="443.1">Sheet: 1/1</text>
<text x="227.8" y="450.1">Date:</text>
<text x="276.8" y="450.2">Drawn By: Mihai</text>
</g>
<g font-size="3.2" fill="#800">
<text x="41.6" y="6.9">1</text>
<text x="110.8" y="6.9">2</text>
<text x="179.9" y="6.9">3</text>
<text x="249.1" y="6.9">4</text>
<text x="4.1" y="42">A</text>
<text x="346.3" y="42">A</text>
<text x="4.1" y="111.1">B</text>
<text x="346.3" y="111.1">B</text>
<text x="4.1" y="180.3">C</text>
<text x="346.3" y="180.3">C</text>
<text x="4.1" y="249.4">D</text>
<text x="346.3" y="249.4">D</text>
<text x="4.1" y="318.6">E</text>
<text x="346.3" y="318.6">E</text>
<text x="4.1" y="387.7">F</text>
<text x="346.3" y="387.7">F</text>
<text x="41.6" y="454.9">1</text>
<text x="110.8" y="454.9">2</text>
<text x="179.9" y="454.9">3</text>
<text x="249.1" y="454.9">4</text>
</g>
<g font-size="3.2" fill="#000080">
<text x="54.7" y="39.9">1uF</text>
<text x="54.7" y="36.8">C13</text>
<text x="70.6" y="40">100nF</text>
<text x="70.6" y="36.7">C1</text>
<text x="88.2" y="40">100nF</text>
<text x="88.2" y="36.7">C2</text>
<text x="134.1" y="41.7">100nF</text>
<text x="134.1" y="38.5">C3</text>
<text x="148.2" y="41.7">100nF</text>
<text x="148.2" y="38.5">C4</text>
<text x="162.3" y="41.7">100nF</text>
<text x="162.3" y="38.5">C5</text>
<text x="176.4" y="41.7">100nF</text>
<text x="176.4" y="38.5">C6</text>
<text x="190.5" y="41.7">100nF</text>
<text x="190.5" y="38.5">C7</text>
<text x="204.6" y="41.7">100nF</text>
<text x="204.6" y="38.5">C8</text>
<text x="218.7" y="41.7">100nF</text>
<text x="218.7" y="38.5">C9</text>
<text x="234.6" y="41.7">1uF</text>
<text x="234.6" y="38.6">C12</text>
<text x="82.2" y="70.9">RP2040</text>
<text x="82.2" y="67.8">U1</text>
<text x="181.3" y="77.7">R4</text>
<text x="181.3" y="80.8">33</text>
<text x="191" y="91.4">33</text>
<text x="191.9" y="95">R5</text>
<text x="314.8" y="110.8">U4</text>
<text x="272.1" y="118.6">C14</text>
<text x="301.4" y="114.3">SSD1306-128x64-OLED</text>
<text x="14.6" y="124.9">C19</text>
<text x="256.3" y="125.6">C15</text>
<text x="272.1" y="121.7">1uF</text>
<text x="13.9" y="128.5">30pF</text>
<text x="256.3" y="128.8">1uF</text>
<text x="233.3" y="135.8">1uF</text>
<text x="233.3" y="132.7">C16</text>
<text x="247.5" y="143.3">C17</text>
<text x="247.5" y="146.4">1uF</text>
<text x="36" y="154.6">12MHz</text>
<text x="36" y="151.4">X1</text>
<text x="57.9" y="153.4">R2</text>
<text x="57.9" y="156.6">1k</text>
<text x="194.6" y="156.7">1k</text>
<text x="200.7" y="156.7">R1</text>
<text x="211.1" y="162">LED1</text>
<text x="211.3" y="165.6">KT-0603R</text>
<text x="35.3" y="172.6">C18</text>
<text x="35.3" y="175.8">30pF</text>
<text x="34.8" y="200.8">SWD</text>
<text x="45.6" y="200.8">HDR-M-2.54_1x3</text>
<text x="243.1" y="207.4">200k</text>
<text x="243.1" y="204.2">R3</text>
<text x="260.7" y="209.9">4.7uF</text>
<text x="260.7" y="206.8">C20</text>
<text x="274.5" y="213.4">2.2uF</text>
<text x="274.8" y="210.2">C21</text>
<text x="16.9" y="244.9">USB1</text>
<text x="99.8" y="241.3">BOOTJUMPER2</text>
<text x="143.2" y="257.2">R10</text>
<text x="143.2" y="260.4">1k</text>
<text x="163.7" y="261.8">U3</text>
<text x="197.6" y="264">100nF</text>
<text x="197.6" y="260.8">C10</text>
<text x="163.7" y="264.9">W25Q128JVSIQTR</text>
<text x="29.9" y="280.2">18</text>
<text x="30" y="283.7">19</text>
<text x="30" y="287.2">20</text>
<text x="30" y="290.8">21</text>
<text x="202.9" y="319">2_AA_BAT_HOLDER</text>
<text x="242.4" y="321.3">2462</text>
<text x="242.4" y="318.1">U5</text>
<text x="267.4" y="322.5">PWR_SW</text>
<text x="50.8" y="327.5">1825910-6</text>
<text x="51.1" y="324.3">SW5</text>
<text x="75.5" y="327.5">1825910-6</text>
<text x="75.7" y="324.3">SW1</text>
<text x="147" y="327.8">1k</text>
<text x="153.1" y="327.8">R9</text>
<text x="170.7" y="327.5">S9013 J3</text>
<text x="171.2" y="324.2">Q1</text>
<text x="267.4" y="325.7">1825232-1</text>
<text x="153.5" y="333">U2</text>
<text x="136" y="336.6">Piezo Buzzer Pads</text>
<text x="237.8" y="338.3">510</text>
<text x="245.7" y="338.4">R6</text>
<text x="290.5" y="341.5">C11</text>
<text x="290.2" y="344.7">10uF</text>
<text x="234.9" y="352.2">10k</text>
<text x="234.9" y="349">R7</text>
<text x="50.8" y="357.5">1825910-6</text>
<text x="51.1" y="354.3">SW6</text>
<text x="75.5" y="357.5">1825910-6</text>
<text x="75.7" y="354.3">SW2</text>
<text x="309.1" y="357.5">470nH</text>
<text x="309.1" y="354.2">L1</text>
<text x="208.6" y="363.1">C24</text>
<text x="242" y="364.9">R8</text>
<text x="207.9" y="366.6">30pF</text>
<text x="242" y="368">33k</text>
<text x="250.1" y="376.8">C22</text>
<text x="250.1" y="379.9">22uF</text>
<text x="267" y="380.8">TPS61021ADSGT</text>
<text x="278.4" y="378">U6</text>
<text x="75.5" y="387.5">1825910-6</text>
<text x="75.7" y="384.2">SW3</text>
<text x="250.1" y="394.1">22uF</text>
<text x="250.1" y="390.9">C23</text>
<text x="75.5" y="417.5">1825910-6</text>
<text x="75.7" y="414.2">SW4</text>
</g>
<g font-size="3.2" fill="#00f">
<text x="293.8" y="125.2">2</text>
<text x="294.1" y="121.7">1</text>
<text x="299.8" y="123.5">GND</text>
<text x="294.1" y="128.8">3</text>
<text x="299.8" y="127">C2P</text>
<text x="299.8" y="130.5">C2N</text>
<text x="294.1" y="132.3">4</text>
<text x="294.3" y="135.8">5</text>
<text x="299.8" y="134.1">C1P</text>
<text x="299.9" y="137.2">C1N</text>
<text x="24.3" y="143.2" transform="rotate(-90 24.3 143.2)">3</text>
<text x="294.3" y="139.3">6</text>
<text x="294.3" y="142.9">7</text>
<text x="299.9" y="140.8">VBAT</text>
<text x="294.3" y="146.4">8</text>
<text x="294.3" y="149.9">9</text>
<text x="299.9" y="144.3">NC</text>
<text x="299.9" y="147.8">VSS</text>
<text x="292.3" y="153.5">10</text>
<text x="299.9" y="151.3">VDD</text>
<text x="299.9" y="154.9">BS0</text>
<text x="31.4" y="159.4" transform="rotate(-90 31.4 159.4)">1</text>
<text x="292.3" y="157">11</text>
<text x="292.3" y="160.5">12</text>
<text x="299.9" y="158.4">BS1</text>
<text x="299.9" y="161.9">BS2</text>
<text x="292.3" y="164">13</text>
<text x="292.3" y="167.6">14</text>
<text x="300.2" y="165.5">/CS</text>
<text x="292.3" y="171.1">15</text>
<text x="299.9" y="172.5">DC/I2C_SA0</text>
<text x="300.2" y="169">/RES</text>
<text x="292.3" y="174.6">16</text>
<text x="292.3" y="178.2">17</text>
<text x="299.9" y="176">R/W</text>
<text x="299.9" y="179.6">E/RD</text>
<text x="292.3" y="181.7">18</text>
<text x="292.3" y="185.2">19</text>
<text x="299.9" y="183.1">D0/SPI_SCLK/I2C_SCK</text>
<text x="292.3" y="188.7">20</text>
<text x="299.9" y="186.6">D1/SPI_SDIN/I2C_SDA</text>
<text x="299.9" y="190.1">D2/I2C_SDA</text>
<text x="292.3" y="192.3">21</text>
<text x="292.3" y="195.8">22</text>
<text x="299.9" y="193.7">D3</text>
<text x="299.9" y="197.2">D4</text>
<text x="292.3" y="199.3">23</text>
<text x="292.3" y="202.8">24</text>
<text x="299.9" y="200.7">D5</text>
<text x="292.3" y="206.4">25</text>
<text x="292.3" y="209.9">26</text>
<text x="299.9" y="204.3">D6</text>
<text x="299.9" y="207.8">D7</text>
<text x="292.3" y="213.4">27</text>
<text x="299.9" y="211.3">IREF</text>
<text x="299.9" y="214.8">VCOMH</text>
<text x="292.3" y="217">28</text>
<text x="292.3" y="220.5">29</text>
<text x="299.9" y="218.4">VCC</text>
<text x="299.9" y="221.9">VLSS</text>
<text x="292.3" y="224">30</text>
<text x="299.9" y="225.4">GND</text>
<text x="29.6" y="231.4" transform="rotate(-90 29.6 231.4)">7</text>
<text x="33.2" y="231.4" transform="rotate(-90 33.2 231.4)">6</text>
<text x="31" y="238.3" transform="rotate(-90 31 238.3)">EH</text>
<text x="34.6" y="238.3" transform="rotate(-90 34.6 238.3)">EH</text>
<text x="39.6" y="237.8">GND</text>
<text x="49.4" y="236.4">5</text>
<text x="49.4" y="239.9">4</text>
<text x="41.9" y="244.8">D+</text>
<text x="43.1" y="241.3">ID</text>
<text x="49.4" y="243.4">3</text>
<text x="38.1" y="251.9">VBUS</text>
<text x="43" y="248.4">D-</text>
<text x="49.4" y="246.9">2</text>
<text x="49.4" y="250.5">1</text>
<text x="31" y="253.6" transform="rotate(-90 31 253.6)">EH</text>
<text x="34.6" y="253.6" transform="rotate(-90 34.6 253.6)">EH</text>
<text x="29.6" y="258.1" transform="rotate(-90 29.6 258.1)">8</text>
<text x="33.2" y="258.1" transform="rotate(-90 33.2 258.1)">9</text>
<text x="149.5" y="269.9">1</text>
<text x="149.5" y="273.4">2</text>
<text x="153" y="271.6">CS#</text>
<text x="153" y="275.2">DO</text>
<text x="172.8" y="275.2">IO3</text>
<text x="180.1" y="273.4">7</text>
<text x="36.2" y="280.1">1</text>
<text x="39" y="278.7">1</text>
<text x="149.5" y="276.9">3</text>
<text x="153" y="278.7">IO2</text>
<text x="172.4" y="278.7">CLK</text>
<text x="180.1" y="280.5">5</text>
<text x="180.1" y="276.9">6</text>
<text x="36.2" y="283.6">1</text>
<text x="36.2" y="287.2">1</text>
<text x="39" y="282.2">1</text>
<text x="39" y="285.8">1</text>
<text x="174.8" y="282.2">DI</text>
<text x="36.2" y="290.7">1</text>
<text x="39" y="289.3">1</text>
<text x="42" y="316.1" transform="rotate(-90 42 316.1)">1</text>
<text x="49" y="316.1" transform="rotate(-90 49 316.1)">3</text>
<text x="66.7" y="316.1" transform="rotate(-90 66.7 316.1)">1</text>
<text x="73.7" y="316.1" transform="rotate(-90 73.7 316.1)">3</text>
<text x="237.4" y="312.9" transform="rotate(-90 237.4 312.9)">-</text>
<text x="237.4" y="322.4" transform="rotate(-90 237.4 322.4)">+</text>
<text x="42" y="332.2" transform="rotate(-90 42 332.2)">2</text>
<text x="49" y="332.2" transform="rotate(-90 49 332.2)">4</text>
<text x="66.7" y="332.2" transform="rotate(-90 66.7 332.2)">2</text>
<text x="73.7" y="332.2" transform="rotate(-90 73.7 332.2)">4</text>
<text x="159.6" y="341.8">1</text>
<text x="164" y="340.4">1</text>
<text x="42" y="346.1" transform="rotate(-90 42 346.1)">4</text>
<text x="49" y="346.1" transform="rotate(-90 49 346.1)">2</text>
<text x="66.7" y="346.1" transform="rotate(-90 66.7 346.1)">4</text>
<text x="73.7" y="346.1" transform="rotate(-90 73.7 346.1)">2</text>
<text x="159.6" y="356">2</text>
<text x="164" y="354.5">2</text>
<text x="280.1" y="355.6" transform="rotate(-90 280.1 355.6)">9</text>
<text x="42" y="362.2" transform="rotate(-90 42 362.2)">3</text>
<text x="49" y="362.2" transform="rotate(-90 49 362.2)">1</text>
<text x="66.7" y="362.2" transform="rotate(-90 66.7 362.2)">3</text>
<text x="73.7" y="362.2" transform="rotate(-90 73.7 362.2)">1</text>
<text x="264.2" y="364.1">2</text>
<text x="267.7" y="365.8">FB</text>
<text x="287.4" y="362.3">VIN</text>
<text x="288" y="365.8">SW</text>
<text x="294.7" y="360.5">8</text>
<text x="294.7" y="364.1">7</text>
<text x="264.2" y="371.1">4</text>
<text x="264.2" y="367.6">3</text>
<text x="267.7" y="369.4">VOUT</text>
<text x="281.5" y="366.6" transform="rotate(-90 281.5 366.6)">EPAD</text>
<text x="288" y="369.4">SW</text>
<text x="294.7" y="367.6">6</text>
<text x="294.7" y="371.1">5</text>
<text x="66.7" y="376.1" transform="rotate(-90 66.7 376.1)">1</text>
<text x="73.7" y="376.1" transform="rotate(-90 73.7 376.1)">3</text>
<text x="267.7" y="372.9">VOUT</text>
<text x="288.9" y="372.9">EN</text>
<text x="66.7" y="392.2" transform="rotate(-90 66.7 392.2)">2</text>
<text x="73.7" y="392.2" transform="rotate(-90 73.7 392.2)">4</text>
<text x="66.7" y="406" transform="rotate(-90 66.7 406)">4</text>
<text x="73.7" y="406" transform="rotate(-90 73.7 406)">2</text>
<text x="66.7" y="422.2" transform="rotate(-90 66.7 422.2)">3</text>
<text x="73.7" y="422.2" transform="rotate(-90 73.7 422.2)">1</text>
</g>
<g font-size="3.2">
<text x="31.4" y="143.2" transform="rotate(-90 31.4 143.2)">2</text>
<text x="24.3" y="159.4" transform="rotate(-90 24.3 159.4)">4</text>
<text x="40.3" y="207.8">3</text>
<text x="40.3" y="214.8">1</text>
<text x="40.3" y="211.3">2</text>
<text x="110.2" y="251.9">1</text>
<text x="110.2" y="248.4">2</text>
<text x="149.5" y="280.5">4</text>
<text x="153" y="282.2">GND</text>
<text x="264.2" y="360.5">1</text>
<text x="267.7" y="362.3">AGND</text>
</g>
<g font-size="3.2" fill="#f00">
<text x="180.1" y="269.9">8</text>
<text x="172" y="271.6">VCC</text>
</g>
<g font-size="2.8" fill="#00f">
<text x="98.7" y="76.1" transform="rotate(-90 98.7 76.1)">50</text>
<text x="102.3" y="76.1" transform="rotate(-90 102.3 76.1)">23</text>
<text x="109.3" y="76.1" transform="rotate(-90 109.3 76.1)">45</text>
<text x="114.6" y="76.1" transform="rotate(-90 114.6 76.1)">44</text>
<text x="121.7" y="76.1" transform="rotate(-90 121.7 76.1)">49</text>
<text x="125.2" y="76.1" transform="rotate(-90 125.2 76.1)">42</text>
<text x="128.7" y="76.1" transform="rotate(-90 128.7 76.1)">33</text>
<text x="132.3" y="76.1" transform="rotate(-90 132.3 76.1)">22</text>
<text x="135.8" y="76.1" transform="rotate(-90 135.8 76.1)">10</text>
<text x="139.3" y="74.6" transform="rotate(-90 139.3 74.6)">1</text>
<text x="144.6" y="76.1" transform="rotate(-90 144.6 76.1)">48</text>
<text x="149.9" y="76.1" transform="rotate(-90 149.9 76.1)">43</text>
<text x="167.7" y="83.2">47</text>
<text x="100.1" y="85" transform="rotate(-90 100.1 85)">DVDD</text>
<text x="103.6" y="85" transform="rotate(-90 103.6 85)">DVDD</text>
<text x="116" y="89" transform="rotate(-90 116 89)">VREG_IN</text>
<text x="123" y="86.2" transform="rotate(-90 123 86.2)">IOVDD</text>
<text x="126.6" y="86.2" transform="rotate(-90 126.6 86.2)">IOVDD</text>
<text x="130.1" y="86.2" transform="rotate(-90 130.1 86.2)">IOVDD</text>
<text x="133.6" y="86.2" transform="rotate(-90 133.6 86.2)">IOVDD</text>
<text x="137.1" y="86.2" transform="rotate(-90 137.1 86.2)">IOVDD</text>
<text x="140.7" y="86.2" transform="rotate(-90 140.7 86.2)">IOVDD</text>
<text x="146" y="89.7" transform="rotate(-90 146 89.7)">USB_VDD</text>
<text x="155.5" y="88.1">USB_DM</text>
<text x="156.1" y="84.6">USB_DP</text>
<text x="167.7" y="86.7">46</text>
<text x="110.7" y="93.2" transform="rotate(-90 110.7 93.2)">VREG_VOUT</text>
<text x="151.3" y="91.6" transform="rotate(-90 151.3 91.6)">ADC_AVDD</text>
<text x="83.3" y="99.1">56</text>
<text x="87.8" y="100.5">QSPI_SS</text>
<text x="158.1" y="98.7">GPIO0</text>
<text x="169.2" y="100.9">3</text>
<text x="169.2" y="97.3">2</text>
<text x="83.3" y="107.9">55</text>
<text x="83.3" y="104.4">53</text>
<text x="87.8" y="105.7">QSPI_SD0</text>
<text x="158.1" y="105.7">GPIO2</text>
<text x="158.1" y="102.2">GPIO1</text>
<text x="169.2" y="107.9">5</text>
<text x="169.2" y="104.4">4</text>
<text x="83.3" y="111.4">54</text>
<text x="87.8" y="109.3">QSPI_SD1</text>
<text x="87.8" y="112.8">QSPI_SD2</text>
<text x="158.1" y="112.8">GPIO4</text>
<text x="158.1" y="109.3">GPIO3</text>
<text x="169.2" y="111.4">6</text>
<text x="83.3" y="115">51</text>
<text x="87.8" y="116.3">QSPI_SD3</text>
<text x="158.1" y="119.9">GPIO6</text>
<text x="158.1" y="116.3">GPIO5</text>
<text x="169.2" y="118.5">8</text>
<text x="169.2" y="115">7</text>
<text x="83.3" y="120.3">52</text>
<text x="87.8" y="121.6">QSPI_SCLK</text>
<text x="158.1" y="123.4">GPIO7</text>
<text x="167.7" y="125.6">11</text>
<text x="169.2" y="122">9</text>
<text x="158.1" y="130.4">GPIO9</text>
<text x="158.1" y="126.9">GPIO8</text>
<text x="167.7" y="129.1">12</text>
<text x="156.6" y="137.5">GPIO11</text>
<text x="156.6" y="134">GPIO10</text>
<text x="167.7" y="136.1">14</text>
<text x="167.7" y="132.6">13</text>
<text x="156.6" y="141">GPIO12</text>
<text x="167.7" y="143.2">16</text>
<text x="167.7" y="139.7">15</text>
<text x="83.3" y="146.7">20</text>
<text x="87.8" y="148.1">XIN</text>
<text x="156.6" y="148.1">GPIO14</text>
<text x="156.6" y="144.6">GPIO13</text>
<text x="167.7" y="146.7">17</text>
<text x="83.3" y="153.8">21</text>
<text x="87.8" y="155.1">XOUT</text>
<text x="156.6" y="155.1">GPIO16</text>
<text x="156.6" y="151.6">GPIO15</text>
<text x="167.7" y="153.8">27</text>
<text x="167.7" y="150.2">18</text>
<text x="156.6" y="158.7">GPIO17</text>
<text x="167.7" y="160.8">29</text>
<text x="167.7" y="157.3">28</text>
<text x="156.6" y="165.7">GPIO19</text>
<text x="156.6" y="162.2">GPIO18</text>
<text x="167.7" y="167.9">31</text>
<text x="167.7" y="164.4">30</text>
<text x="83.3" y="171.4">26</text>
<text x="87.8" y="172.8">RUN</text>
<text x="156.6" y="172.8">GPIO21</text>
<text x="156.6" y="169.2">GPIO20</text>
<text x="167.7" y="171.4">32</text>
<text x="156.6" y="179.8">GPIO23</text>
<text x="156.6" y="176.3">GPIO22</text>
<text x="167.7" y="178.5">35</text>
<text x="167.7" y="174.9">34</text>
<text x="156.6" y="183.4">GPIO24</text>
<text x="167.7" y="185.5">37</text>
<text x="167.7" y="182">36</text>
<text x="83.3" y="190.8">25</text>
<text x="83.3" y="187.3">24</text>
<text x="87.8" y="188.6">SWCLK</text>
<text x="156.6" y="186.9">GPIO25</text>
<text x="87.8" y="192.2">SWD</text>
<text x="148.2" y="197.5">GPIO27_ADC1</text>
<text x="148.2" y="193.9">GPIO26_ADC0</text>
<text x="167.7" y="196.1">39</text>
<text x="167.7" y="192.6">38</text>
<text x="148.2" y="201">GPIO28_ADC2</text>
<text x="167.7" y="203.2">41</text>
<text x="167.7" y="199.6">40</text>
<text x="110.7" y="208.8" transform="rotate(-90 110.7 208.8)">TESTEN</text>
<text x="128.3" y="208.8" transform="rotate(-90 128.3 208.8)">GND</text>
<text x="148.2" y="204.5">GPIO29_ADC3</text>
<text x="109.3" y="213.4" transform="rotate(-90 109.3 213.4)">19</text>
<text x="127" y="213.4" transform="rotate(-90 127 213.4)">57</text>
</g>
<g font-size="2.1" fill="#a54b4b">
<text x="251.5" y="329.7" transform="rotate(-90 251.5 329.7)">GND1</text>
<text x="255.1" y="328.3" transform="rotate(-90 255.1 328.3)">GND</text>
</g>
</svg>
